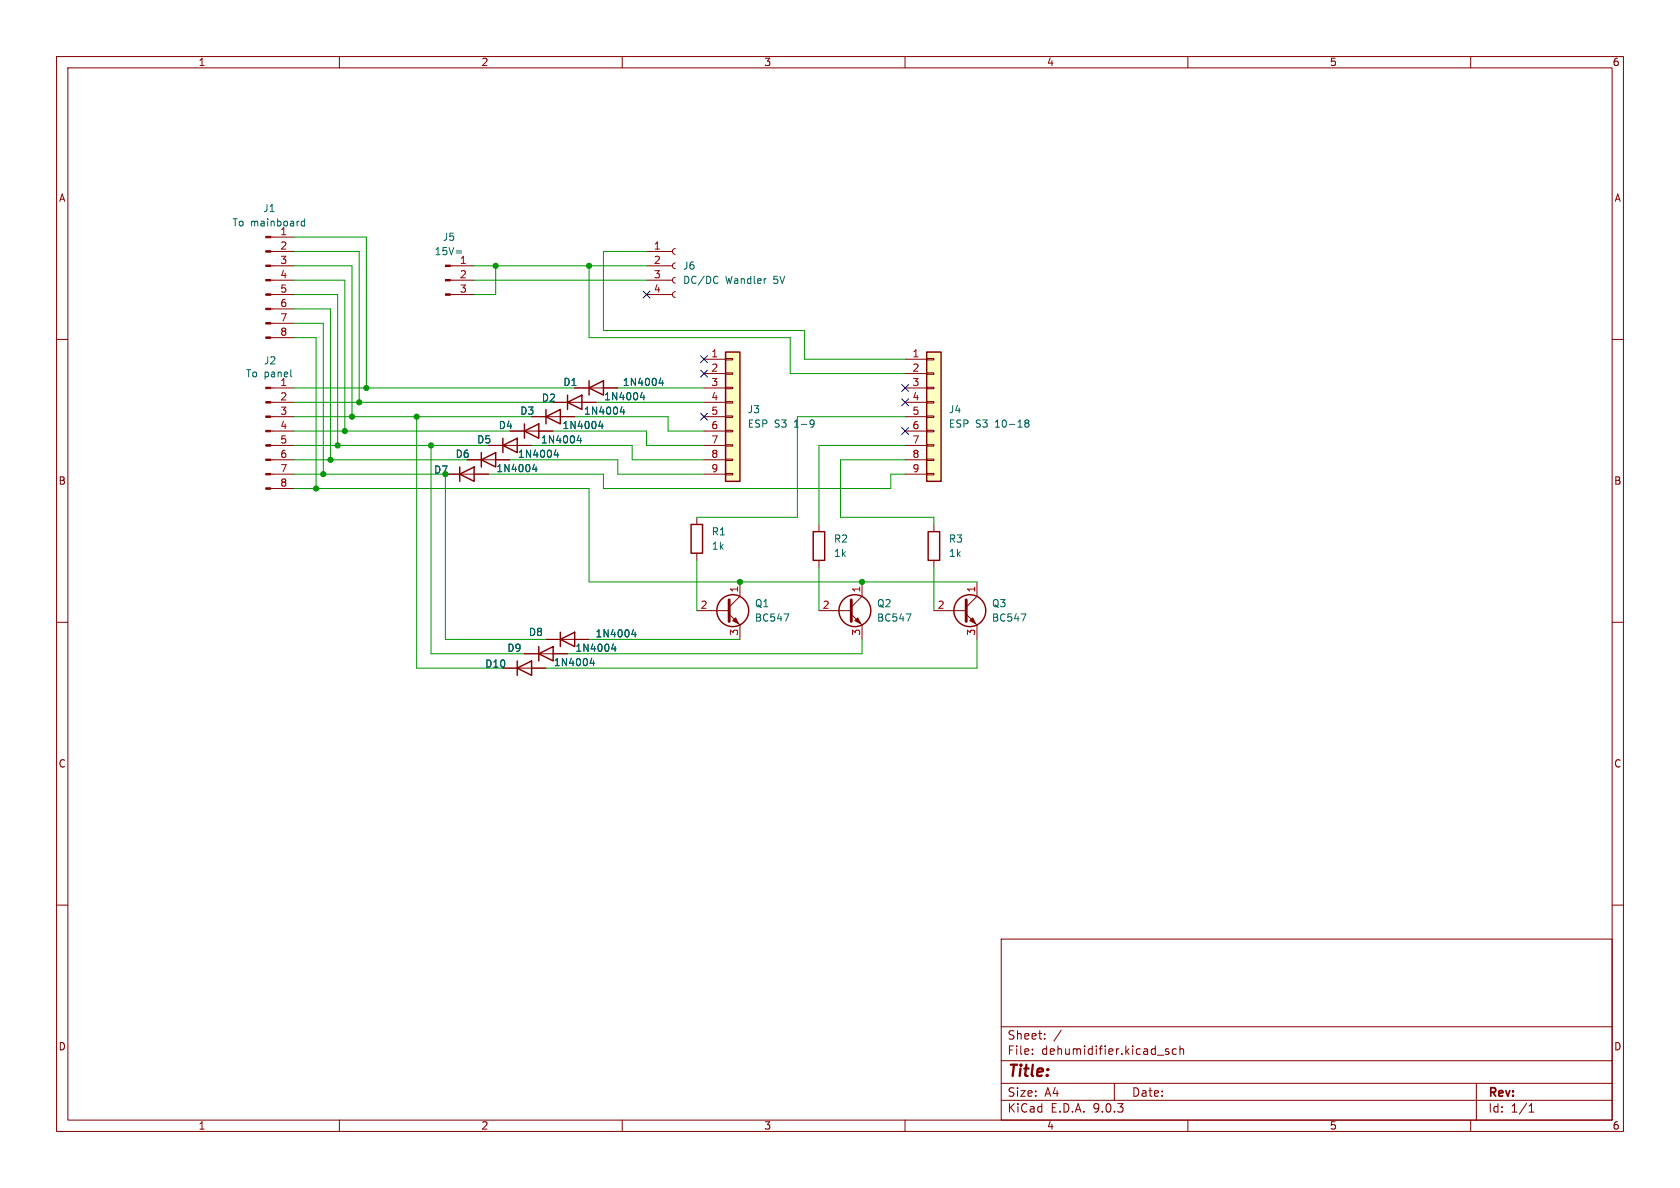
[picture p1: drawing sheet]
<svg xmlns="http://www.w3.org/2000/svg" width="297mm" height="210mm" viewBox="0 0 297 210" stroke-linecap="round" stroke-linejoin="round" font-family="sans-serif">
<g fill="none" stroke="#840000" stroke-width=".18">
<path d="M10 10h277v190h-277zM12 12h273v186h-273zM60 10v2M110 10v2M160 10v2M210 10v2M260 10v2M79.6 47h4.2M79.6 49.5h4.2M79.6 52.1h4.2M10 60h2M285 60h2"/>
<path d="M78.7 83.8h7.7M10 110h2M285 110h2M10 160h2M177 166h108v32h-108zM285 160h2M60 198v2M110 198v2M160 198v2M177 194.5h108M177 191.5h108M177 187.5h108"/>
<path d="M177 181.5h108M182.5 186.3v.1M182.5 185.5v.1M184.7 183.6v.1M184.7 182.8v.1M187.6 182.1l-1.3 2M197 191.5v3M206.6 185.5l-.4-.1-.2 .2 .1 .2 .5 .2v.3h-.6M208 185.5l-.5-.1-.3 .3v.4l.2 .2h.6M208.6 185.5l.2-.1 .4 .1v.9M208.6 184.9v1.5M210 198v2"/>
<path d="M260 198v2M261 191.5v6.5M270.3 196.6h.9M270.3 195.5l.4-.4v1.5"/>
</g>
<g fill="#840000" stroke="#840000" stroke-width=".18">
<path d="M78.7 46.9h.9v.2h-.9z"/>
<path d="M78.7 49.4h.9v.3h-.9z"/>
<path d="M78.7 51.9h.9v.3h-.9z"/>
</g>
<path d="M80.6 44.4h1M80.6 44.7h1M94.5 82.1l-.3 .9h.7M94.8 82.5v.9" fill="none" stroke="#006464" stroke-width=".18"/>
<path d="M81.3 83.8l2.5-1.2v2.5zM81.3 82.6v2.5" fill="none" stroke="#840000" stroke-width=".25"/>
<path d="M128.3 62.2h2.5v22.9h-2.5z" fill="#ffffc2"/>
<path d="M128.3 62.2h2.5v22.9h-2.5z" fill="none" stroke="#840000" stroke-width=".25"/>
<g fill="none" stroke="#840000" stroke-width=".18">
<path d="M124.5 63.5h3.8M124.5 66h3.8M124.5 68.6h3.8M124.5 71.1h3.8M124.5 73.7h3.8M124.5 76.2h3.8M124.5 78.7h3.8M128.3 63.4h1.2v.2h-1.2zM128.3 65.9h1.2v.3h-1.2zM128.3 68.5h1.2v.2h-1.2zM128.3 71h1.2v.2h-1.2zM128.3 73.5h1.2v.3h-1.2z"/>
<path d="M128.3 76.1h1.2v.2h-1.2zM128.3 78.6h1.2v.3h-1.2zM124.5 81.3h3.8M124.5 83.8h3.8M128.3 81.2h1.2v.2h-1.2zM128.3 83.7h1.2v.2h-1.2z"/>
</g>
<path d="M143.4 74.2l.5 .2a.84 .84 0 0 1-.3 1.1M143.9 74.8l-.2 .2h-.3" fill="none" stroke="#006464" stroke-width=".18"/>
<path d="M163.8 62.2h2.6v22.9h-2.6z" fill="#ffffc2"/>
<g fill="none" stroke="#840000" stroke-width=".25">
<path d="M88.9 78.7l2.5-1.2v2.5zM88.9 77.5v2.5M92.7 76.2l2.5-1.3v2.6zM92.7 74.9v2.6M96.5 73.7l2.6-1.3v2.5zM96.5 72.4v2.5M100.3 71.1l2.6-1.2v2.5zM100.3 69.9v2.5M104.1 68.6l2.6-1.3v2.6zM104.1 67.3v2.6M163.8 62.2h2.6v22.9h-2.6zM85.1 81.3l2.5-1.3v2.6z"/>
<path d="M85.1 80v2.6M122.2 92.7h2v5.1h-2zM143.8 94h2v5.1h-2zM164.1 94h2v5.1h-2zM91.4 118.1l2.6-1.3v2.6zM91.4 116.8v2.6M95.2 115.6l2.6-1.3v2.5zM95.2 114.3v2.5M99.1 113l2.5-1.2v2.5zM99.1 111.8v2.5"/>
<circle cx="129.5" cy="107.9" r="2.82"/>
<circle cx="151.1" cy="107.9" r="2.82"/>
<circle cx="171.4" cy="107.9" r="2.82"/>
</g>
<g fill="none" stroke="#840000" stroke-width=".18">
<path d="M47.9 41.9h4.2M47.9 44.5h4.2M47.9 47h4.2M47.9 49.5h4.2M47.9 52.1h4.2M47.9 54.6h4.2M47.9 57.2h4.2M47.9 59.7h4.2M114.3 44.5h4.6M114.3 47h4.6M114.3 49.5h4.6M114.3 52.1h4.6"/>
<path d="M119.4 43.9l-.4 .2-.1 .4 .1 .3 .4 .2M119.4 46.5l-.4 .1-.1 .4 .1 .3 .4 .2M119.4 49l-.4 .2-.1 .3 .1 .4 .4 .1M119.4 51.6l-.4 .1-.1 .4 .1 .3 .4 .2M47.9 68.6h4.2M47.9 71.1h4.2M47.9 73.7h4.2M47.9 76.2h4.2M47.9 78.7h4.2M86.4 78.7h7.6M90.2 76.2h7.6M94 73.7h7.6"/>
<path d="M97.8 71.1h7.6M101.6 68.6h7.6M160 63.5h3.8M160 66h3.8M160 68.6h3.8M160 71.1h3.8M160 73.7h3.8M160 76.2h3.8M160 78.7h3.8M163.8 63.4h1.3v.2h-1.3zM163.8 65.9h1.3v.3h-1.3zM163.8 68.5h1.3v.2h-1.3z"/>
<path d="M163.8 71h1.3v.2h-1.3zM163.8 73.5h1.3v.3h-1.3zM163.8 76.1h1.3v.2h-1.3zM163.8 78.6h1.3v.3h-1.3zM47.9 81.3h4.2M47.9 83.8h4.2M47.9 86.4h4.2M78.7 83.8h2.6M82.5 81.3h7.7M83.8 83.8h2.6M123.2 91.4v1.3M123.2 97.8v1.3"/>
<path d="M144.8 92.7v1.3M144.8 99.1v1.2M160 81.3h3.8M160 83.8h3.8M163.8 81.2h1.3v.2h-1.3zM163.8 83.7h1.3v.2h-1.3zM165.1 92.7v1.3M165.1 99.1v1.2M88.9 118.1h7.6M92.7 115.6h7.6M96.5 113h7.6M123.2 108h5.7"/>
<path d="M128.9 108.6l1.9 1.9v2.5M130.8 102.9v2.5l-1.9 1.9M144.8 108h5.7M150.5 108.6l1.9 1.9v2.5M152.4 102.9v2.5l-1.9 1.9M165.1 108h5.7M170.8 108.6l1.9 1.9v2.5M172.7 102.9v2.5l-1.9 1.9"/>
</g>
<g fill="none" stroke="#006464" stroke-width=".18">
<path d="M53.9 38.7v1.2M53.9 39.2l-.4-.1-.3 .2 .2 .6h.5M126.7 48.8l.2 .2M126.9 50l-.2 .1M135.3 49.3h.2M51.5 66.6h.1M98.3 79.5l-.3 .9h.8M98.6 80v.8M102.3 77l-.3 .9h.8M102.6 77.5v.8M106.1 74.4l-.3 .9h.8M106.5 74.9v.9"/>
<path d="M110 71.9l-.3 .9h.7M110.3 72.4v.8M113.5 69.4l-.3 .9h.8M113.8 69.8v.9M116.8 66.8l-.3 .9h.8M117.1 67.3v.8M181.4 74.8l-.2-.3 .2-.3h.3l.2 .3-.2 .3M181.4 74.8l-.2 .2v.4l.2 .1 .4-.1 .1-.1v-.3l-.2-.2M181.4 74.8h.3M94.5 82.1l-.3 .9h.7M94.8 82.5v.9M104.6 116.3l-.3 1h.8"/>
<path d="M104.9 116.8v.9M108.4 113.8l-.3 .9h.8M108.7 114.3v.8M112 111.3l-.3 .9h.8M112.3 111.7v.9M138.6 108.5h.8l-.5 1.3M160.2 108.5h.8l-.5 1.3M180.5 108.5h.9l-.6 1.3"/>
</g>
<path d="M128.9 106v3.9M150.5 106v3.9M170.8 106v3.9" fill="none" stroke="#840000" stroke-width=".51"/>
<g fill="#840000" stroke="#840000" stroke-width=".18">
<path d="M171.4 109.7l.6-.5 .5 1z"/>
<path d="M151.1 109.7l.5-.5 .5 1z"/>
<path d="M47 41.8h.9v.2h-.9z"/>
<path d="M47 44.3h.9v.3h-.9z"/>
<path d="M47 46.9h.9v.2h-.9z"/>
<path d="M47 49.4h.9v.3h-.9z"/>
<path d="M47 51.9h.9v.3h-.9z"/>
<path d="M47 54.5h.9v.2h-.9z"/>
<path d="M47 57h.9v.3h-.9z"/>
<path d="M47 59.6h.9v.2h-.9z"/>
<path d="M47 68.5h.9v.2h-.9z"/>
<path d="M47 71h.9v.2h-.9z"/>
<path d="M47 73.5h.9v.3h-.9z"/>
<path d="M47 76.1h.9v.2h-.9z"/>
<path d="M47 78.6h.9v.3h-.9z"/>
<path d="M47 81.2h.9v.2h-.9z"/>
<path d="M47 83.7h.9v.2h-.9z"/>
<path d="M47 86.2h.9v.3h-.9z"/>
<path d="M129.5 109.7l.5-.5 .6 1z"/>
</g>
<g fill="none" stroke="#009600" stroke-width=".18">
<path d="M52.1 59.7h3.8v26.7M52.1 47h10.1v26.7M52.1 52.1h7.6v26.6M52.1 49.5h8.9v26.7M52.1 57.2h5v26.6M52.1 54.6h6.3v26.7M52.1 41.9h12.7v26.7M52.1 44.5h11.4v26.6M83.8 47h30.5M83.8 49.5h30.5M87.6 47v5.1h-3.8M104.1 47v12.7h35.6v6.3h20.3"/>
<path d="M114.3 44.5h-7.6v13.9h35.5v5.1h17.8M52.1 73.7h41.9M52.1 78.7h34.3M52.1 68.6h49.5M52.1 71.1h45.7M52.1 76.2h38.1M73.7 73.7v44.4h15.2M76.2 78.7v36.9h16.5M94 78.7h17.8v2.6h12.7M97.8 76.2h16.5v2.5h10.2M101.6 73.7h16.5v2.5h6.4M105.4 71.1h19.1"/>
<path d="M109.2 68.6h15.3M160 73.7h-19v17.7h-17.8M160 78.7h-15.2v14M52.1 83.8h26.6v29.2h17.8M52.1 81.3h30.4M52.1 86.4h52v16.5h68.6M86.4 83.8h20.3v2.6h50.8v-2.6h2.5M90.2 81.3h19v2.5h15.3M123.2 99.1v8.9M160 81.3h-11.4v10.1h16.5v1.3M104.1 113h26.7M144.8 100.3v7.7"/>
<path d="M152.4 113v2.6h-52.1M165.1 100.3v7.7M172.7 113v5.1h-76.2"/>
</g>
<g fill="none" stroke="#000084" stroke-width=".18">
<path d="M113.7 51.5l1.2 1.2M114.9 51.5l-1.2 1.2M123.9 62.9l1.2 1.2M123.9 65.4l1.2 1.2M123.9 73.1l1.2 1.2M125.1 62.9l-1.2 1.2M125.1 65.4l-1.2 1.2M125.1 73.1l-1.2 1.2M159.4 70.5l1.2 1.2M159.4 75.6l1.2 1.2M159.4 68l1.2 1.2M160.6 70.5l-1.2 1.2"/>
<path d="M160.6 75.6l-1.2 1.2M160.6 68l-1.2 1.2"/>
</g>
<g fill="#009600" stroke="#009600" stroke-width=".18">
<circle cx="152.4" cy="102.9" r=".46"/>
<circle cx="130.8" cy="102.9" r=".46"/>
<circle cx="58.4" cy="81.3" r=".46"/>
<circle cx="59.7" cy="78.7" r=".46"/>
<circle cx="57.1" cy="83.8" r=".46"/>
<circle cx="55.9" cy="86.4" r=".46"/>
<circle cx="87.6" cy="47" r=".46"/>
<circle cx="104.1" cy="47" r=".46"/>
<circle cx="64.8" cy="68.6" r=".46"/>
<circle cx="63.5" cy="71.1" r=".46"/>
<circle cx="62.2" cy="73.7" r=".46"/>
<circle cx="61" cy="76.2" r=".46"/>
<circle cx="73.7" cy="73.7" r=".46"/>
<circle cx="76.2" cy="78.7" r=".46"/>
</g>
<text font-size="2.8" fill="#840000" x="178" y="190.9">Title:</text>
<g font-size="2.1" fill="#840000">
<text x="178" y="184">Sheet:</text>
<text x="178" y="186.7">File:</text>
<text x="184.1" y="186.7">dehumidifier.kicad_sch</text>
<text x="178" y="196.9">KiCad</text>
<text x="178" y="194.1">Size:</text>
<text x="184.7" y="194.1">A4</text>
<text x="185.7" y="196.9">E.D.A.</text>
<text x="193.3" y="196.9">9.0.3</text>
<text x="200" y="194.1">Date:</text>
<text x="263" y="194.3">Rev:</text>
<text x="263" y="196.9">Id:</text>
<text x="267.1" y="196.9">1/1</text>
</g>
<g font-size="1.8" fill="#840000">
<text x="35" y="11.9">1</text>
<text x="85" y="11.9">2</text>
<text x="135" y="11.9">3</text>
<text x="185" y="11.9">4</text>
<text x="235" y="11.9">5</text>
<text x="285" y="11.9">6</text>
<text x="10.3" y="35.9">A</text>
<text x="285.3" y="35.9">A</text>
<text x="10.3" y="85.9">B</text>
<text x="285.3" y="85.9">B</text>
<text x="10.3" y="135.9">C</text>
<text x="285.3" y="135.9">C</text>
<text x="10.3" y="185.9">D</text>
<text x="285.3" y="185.9">D</text>
<text x="35" y="199.9">1</text>
<text x="85" y="199.9">2</text>
<text x="135" y="199.9">3</text>
<text x="185" y="199.9">4</text>
<text x="235" y="199.9">5</text>
<text x="285" y="199.9">6</text>
</g>
<g font-size="1.8" fill="#006464">
<text x="41" y="40.2">To mainboard</text>
<text x="46.4" y="37.7">J1</text>
<text x="49.5" y="41.7">1</text>
<text x="76.7" y="45.3">15V=</text>
<text x="78.2" y="42.8">J5</text>
<text x="120.7" y="47.9">J6</text>
<text x="120.7" y="50.4">DC/DC</text>
<text x="128.2" y="50.4">Wandler</text>
<text x="136.9" y="50.4">5V</text>
<text x="46.6" y="64.6">J2</text>
<text x="43.4" y="66.9">To panel</text>
<text x="49.5" y="68.3">1</text>
<text x="95.7" y="71.2">D2</text>
<text x="99.5" y="68.4">D1</text>
<text x="106.7" y="71">1N4004</text>
<text x="110" y="68.4">1N4004</text>
<text x="88.1" y="76">D4</text>
<text x="91.9" y="73.5">D3</text>
<text x="99.3" y="76">1N4004</text>
<text x="103.1" y="73.5">1N4004</text>
<text x="132.1" y="73.3">J3</text>
<text x="132.1" y="75.8">ESP</text>
<text x="136.9" y="75.8">S3</text>
<text x="140.5" y="75.8">1-9</text>
<text x="167.6" y="73.3">J4</text>
<text x="167.6" y="75.8">ESP</text>
<text x="172.4" y="75.8">S3</text>
<text x="176" y="75.8">10-18</text>
<text x="80.4" y="81.1">D6</text>
<text x="84.3" y="78.6">D5</text>
<text x="87.6" y="83.7">1N4004</text>
<text x="91.5" y="81.1">1N4004</text>
<text x="95.5" y="78.6">1N4004</text>
<text x="125.7" y="94.8">R1</text>
<text x="125.7" y="97.4">1k</text>
<text x="147.3" y="96.1">R2</text>
<text x="147.3" y="98.7">1k</text>
<text x="167.6" y="96.1">R3</text>
<text x="167.6" y="98.7">1k</text>
<text x="133.4" y="107.5">Q1</text>
<text x="154.9" y="107.5">Q2</text>
<text x="175.3" y="107.5">Q3</text>
<text x="93.4" y="112.6">D8</text>
<text x="105.2" y="112.9">1N4004</text>
<text x="133.4" y="110.1">BC547</text>
<text x="154.9" y="110.1">BC547</text>
<text x="175.3" y="110.1">BC547</text>
<text x="85.7" y="118.2">D10</text>
<text x="89.6" y="115.4">D9</text>
<text x="97.8" y="118">1N4004</text>
<text x="101.6" y="115.4">1N4004</text>
</g>
<g font-size="1.8" fill="#a90000">
<text x="49.5" y="44.2">2</text>
<text x="49.5" y="46.7">3</text>
<text x="81.2" y="46.7">1</text>
<text x="115.5" y="44.2">1</text>
<text x="115.5" y="46.7">2</text>
<text x="49.5" y="49.3">4</text>
<text x="49.5" y="51.8">5</text>
<text x="81.2" y="49.3">2</text>
<text x="81.2" y="51.8">3</text>
<text x="115.5" y="49.3">3</text>
<text x="115.5" y="51.8">4</text>
<text x="49.5" y="54.4">6</text>
<text x="49.5" y="56.9">7</text>
<text x="49.5" y="59.4">8</text>
<text x="125.7" y="63.2">1</text>
<text x="125.7" y="65.8">2</text>
<text x="161.2" y="63.2">1</text>
<text x="161.2" y="65.8">2</text>
<text x="49.5" y="70.9">2</text>
<text x="125.7" y="68.3">3</text>
<text x="125.7" y="70.9">4</text>
<text x="161.2" y="68.3">3</text>
<text x="161.2" y="70.9">4</text>
<text x="49.5" y="73.4">3</text>
<text x="49.5" y="75.9">4</text>
<text x="125.7" y="73.4">5</text>
<text x="125.7" y="75.9">6</text>
<text x="161.2" y="73.4">5</text>
<text x="161.2" y="75.9">6</text>
<text x="49.5" y="78.5">5</text>
<text x="49.5" y="81">6</text>
<text x="49.5" y="83.6">7</text>
<text x="125.7" y="78.5">7</text>
<text x="125.7" y="81">8</text>
<text x="125.7" y="83.6">9</text>
<text x="161.2" y="78.5">7</text>
<text x="161.2" y="81">8</text>
<text x="161.2" y="83.6">9</text>
<text x="49.5" y="86.1">8</text>
<text x="123.8" y="107.7">2</text>
<text x="130.6" y="104.8" transform="rotate(-90 130.6 104.8)">1</text>
<text x="145.3" y="107.7">2</text>
<text x="152.1" y="104.8" transform="rotate(-90 152.1 104.8)">1</text>
<text x="165.7" y="107.7">2</text>
<text x="172.5" y="104.8" transform="rotate(-90 172.5 104.8)">1</text>
<text x="130.6" y="112.5" transform="rotate(-90 130.6 112.5)">3</text>
<text x="152.1" y="112.5" transform="rotate(-90 152.1 112.5)">3</text>
<text x="172.5" y="112.5" transform="rotate(-90 172.5 112.5)">3</text>
</g>
<text font-size="1.8" fill="#009600" x="76.6" y="83.9">D7</text>
</svg>
